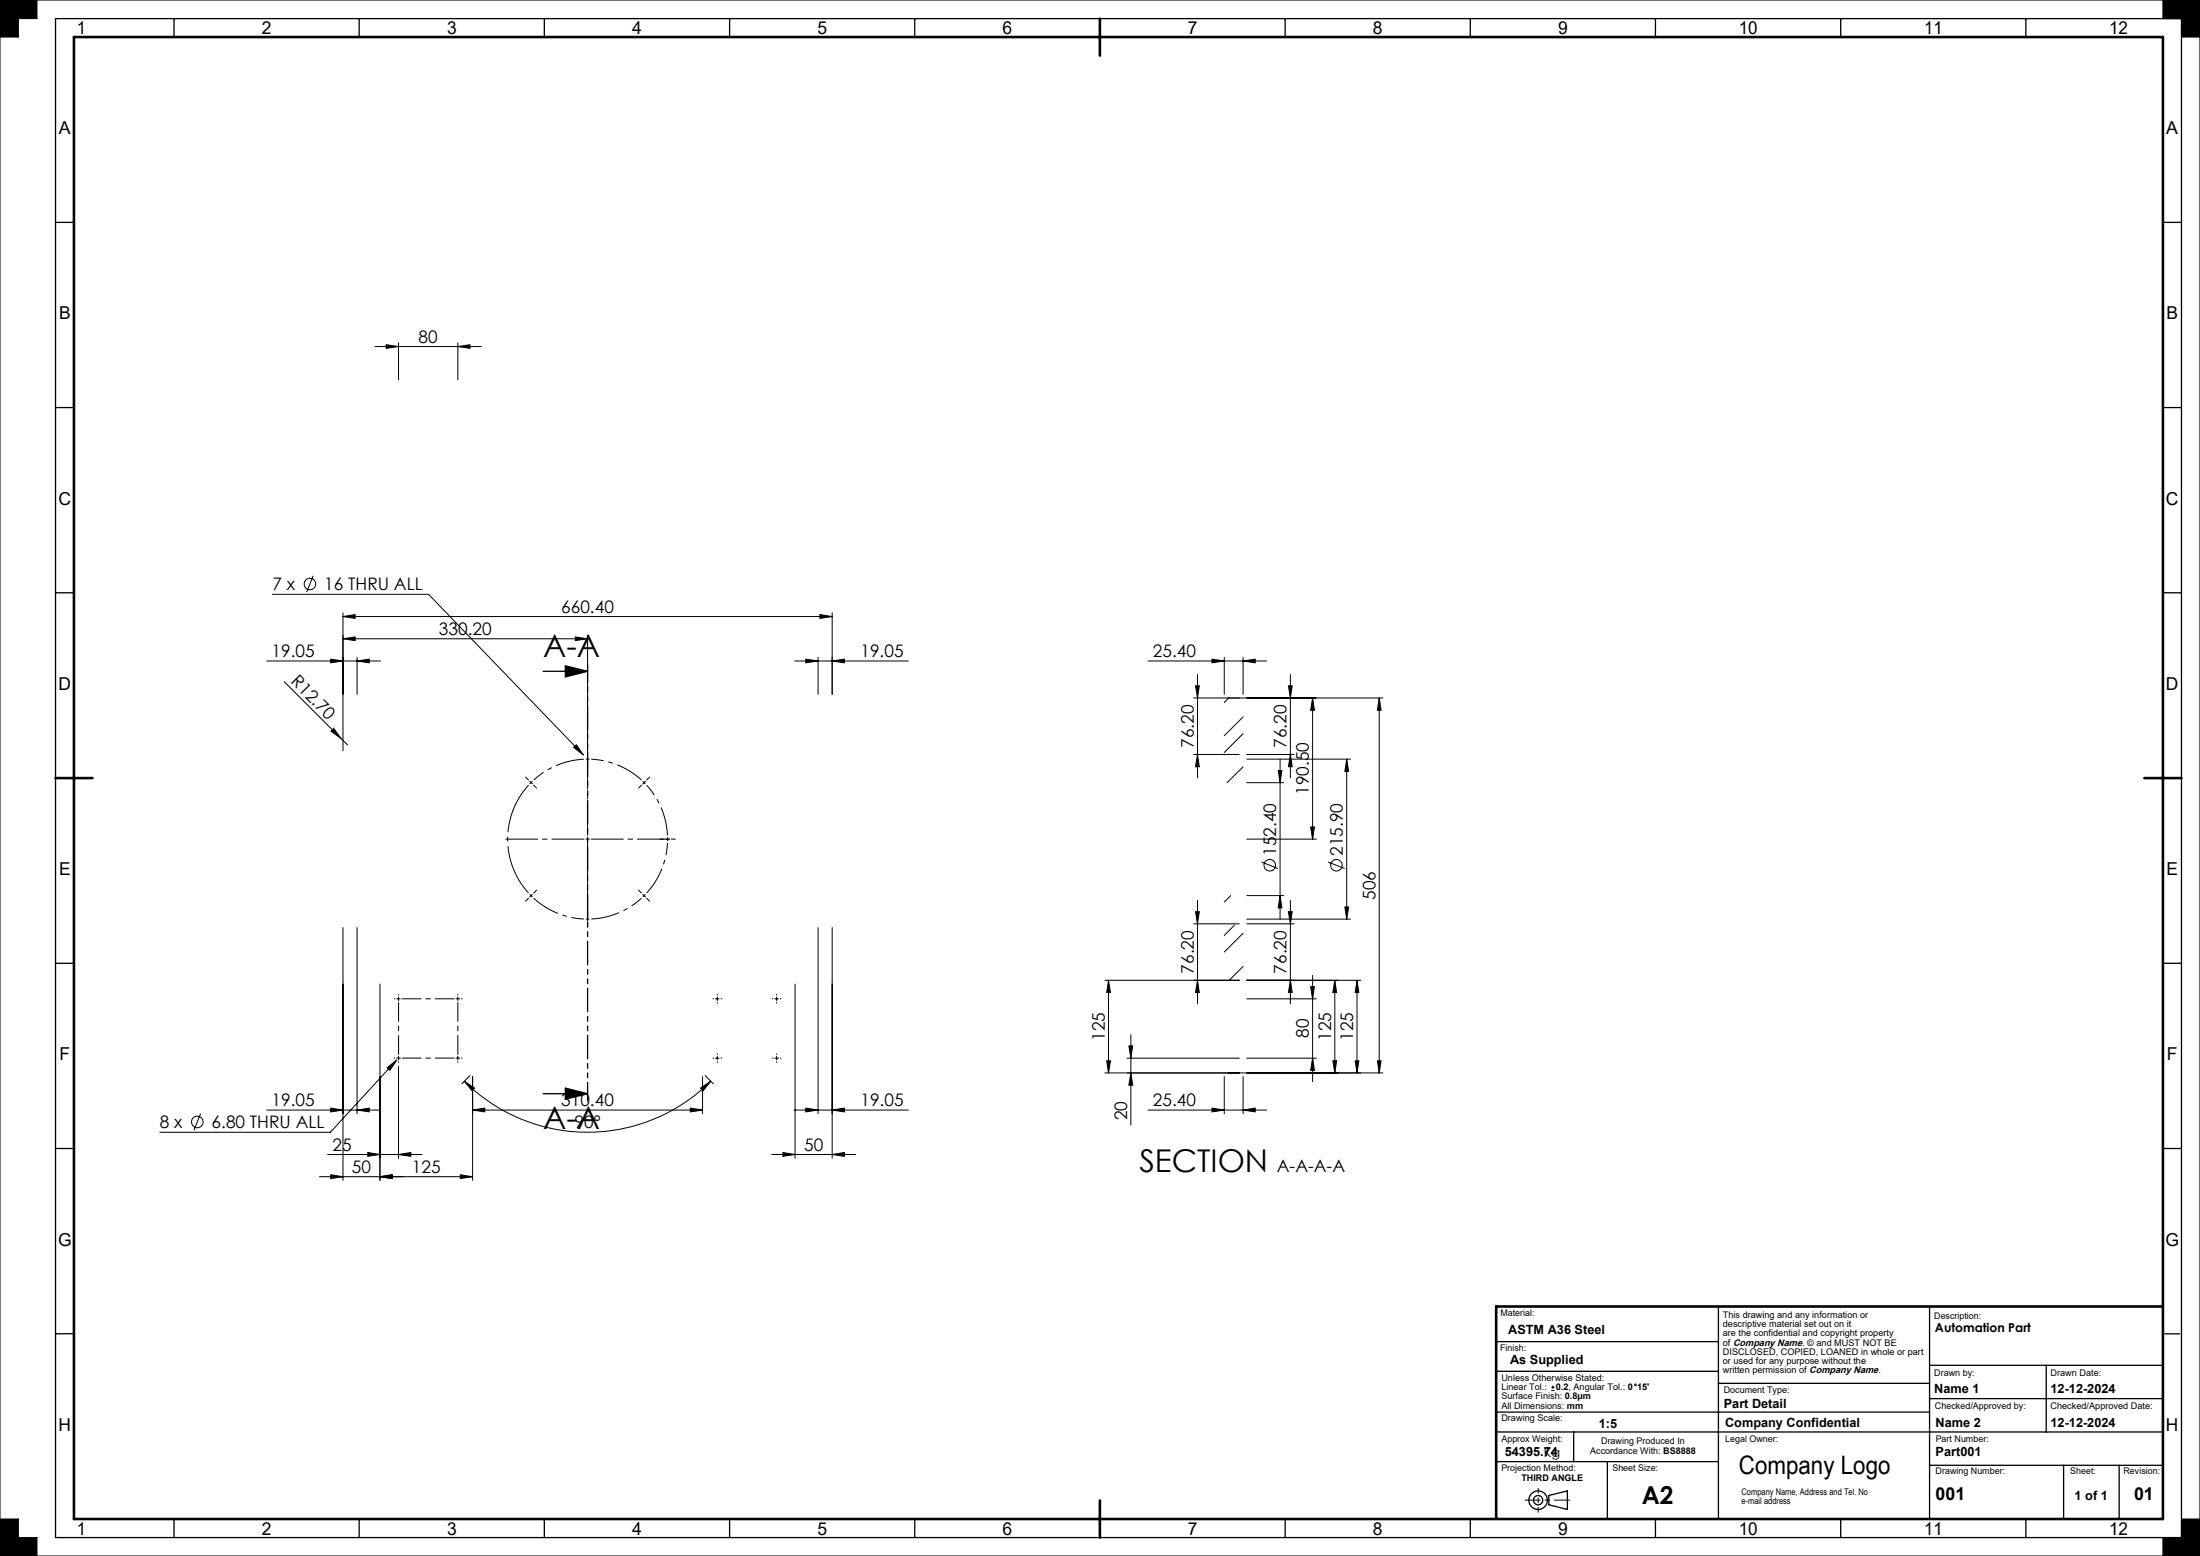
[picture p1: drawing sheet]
<svg xmlns="http://www.w3.org/2000/svg" width="594mm" height="420mm" viewBox="0 0 594 420" stroke-linecap="round" stroke-linejoin="round" font-family="sans-serif">
<g fill="none" stroke="#000" stroke-width=".35">
<path d="M15 5h574v410h-574zM47 5v5M97 5v5M147 5v5M197 5v5M247 5v5M347 5v5M397 5v5M447 5v5M497 5v5M547 5v5M15 60h5"/>
<path d="M584 60h5M15 110h5M584 110h5M15 160h5M152.6 179.7l6 1.5-6 1.5zM584 160h5M146.6 181.2h12M15 260h5M584 260h5M146.6 295.2h12M152.6 293.7l6 1.5-6 1.5zM15 310h5"/>
<path d="M584 310h5M20 360h-5M464 352.7v57M521 352.7v57M404 362.1h60M404 370.2h60M464 373.4h57M521 377.5h63M521 368.5h63M552.5 368.5v18M584.4 360h4.1M404 381.2h117"/>
<path d="M404 394.5h60M404 386.5h180M424.9 386.5v8M434 394.5v15.2M521 395.5h63M557.2 395.5v14.5M572.2 395.5v14.5M47 410v5M97 410v5M147 410v5M197 410v5M247 410v5"/>
<path d="M347 410v5M397 410v5M418.2 403.7l5-1.3v5l-5-1.2zM447 410v5M497 410v5M547 410v5"/>
<circle cx="415.3" cy="404.9" r="1.25"/>
<circle cx="415.3" cy="404.9" r="2.5"/>
</g>
<path d="M411.8 404.9h12" fill="none" stroke="#000" stroke-width=".27" stroke-dasharray="15.2 1.3 1.3 1.3" stroke-dashoffset="11.1"/>
<path d="M415.3 401.7v6.5" fill="none" stroke="#000" stroke-width=".27" stroke-dasharray="15.2 1.3 1.3 1.3" stroke-dashoffset="13.9"/>
<g fill="none" stroke="#000" stroke-width=".27">
<path d="M0 0h594v420h-594zM10 0v5h-5v5h-5M584 0v5h5v5h5M101.2 93.5h28.8M104.3 93l3.3 .5-3.3 .5zM107.6 92.6v9.9M123.6 93.5l3.3-.5v1zM123.6 92.6v9.9M84.6 155.4l-1.8 4.5M72 178.4h30.8M73.6 160.4h42.1l41.8 43.4M89.3 177.9l3.3 .5-3.3 .5z"/>
<path d="M92.6 166.4l3.3-.5v1zM92.6 165.4v37.3M92.6 166.4h132.1M92.6 172.4l3.3-.5v1zM92.6 172.4h66M96.4 178.4l3.3-.5v1zM96.4 177.4v10M155.3 171.9l3.3 .5-3.3 .5zM158.6 171.4v32M214.5 178.4h30.8M217.6 177.9l3.3 .5-3.3 .5zM220.9 177.4v10"/>
<path d="M221.4 165.9l3.3 .5-3.3 .5zM224.7 165.4v22M224.7 178.4l3.3-.5v1zM310 178.4h32M327.2 177.9l3.4 .5-3.4 .5zM330.6 177.4v10M335.6 178.4l3.3-.5v1zM335.6 177.4v10M76.7 184l15.4 15.3M89.4 197.4l.7-.8 2 2.7zM92.1 199.3l1.8 1.8M322.8 185.1h1l-.5 3.3z"/>
<path d="M323.3 182.1v27.9M331.8 188.4l-1.2 1.2M335.6 193.5l-5 5.1M335.6 198l-5 5.1M347.9 185.1h1l-.5 3.3zM348.4 182.1v27.9M354.4 188.4l.5 3.3h-1zM354.4 188.4v38.1M372.4 188.4l.5 3.3h-1zM372.4 188.4v101.2M373.4 188.4h-51.1M154.9 201.7l.7-.7 1.9 2.8z"/>
<path d="M173.5 210.9l.4 .4M173.9 211.3l.3 .3M173.9 211.3l-.4 .3M174.3 210.9l-.4 .4M322.3 203.6h12.3M323.3 203.6l.5 3.4h-1zM335.6 207l-4.3 4.3M336.6 204.9h28M336.6 203.6h12.8M336.6 211.3h10M345.1 208h1l-.5 3.3zM345.6 204.9v43.2"/>
<path d="M348.4 203.6l.5 3.4h-1zM363.6 204.9l.5 3.3h-1zM363.6 204.9v43.2M336.6 226.5h18.8M340.6 232.7l4.5 1.7M353.9 223.2h1l-.5 3.3zM358.6 232.7l4.4 1.7M92.6 250.4v68.2M96.4 250.4v50.2M220.9 250.4v50.2M224.7 250.4v62.2M322.3 249.4h12.3"/>
<path d="M322.8 246.1h1l-.5 3.3zM323.3 243v28M332.3 241.7l-1.7 1.8M333.3 249.7l-2.7 2.8M335.6 251.9l-5 5.1M336.6 249.4h12.8M336.6 248.1h28M336.6 241.7h10M345.6 241.7l.5 3.4h-1zM347.9 246.1h1l-.5 3.3zM348.4 243v28M363.1 244.8h1l-.5 3.3z"/>
<path d="M102.6 265.6v53M107.1 269.6h1M107.6 269.1v1M193.2 269.6h1M193.7 269.1v1M209.2 269.6h1M209.7 269.1v1M214.7 265.6v47M298.3 264.6h36.3M299.3 264.6l.5 3.3h-1zM299.3 264.6v25M305.3 279.3v24.4"/>
<path d="M323.3 264.6l.5 3.3h-1zM335.6 260.9l-3.7 3.7M336.6 264.6h30.8M336.6 269.6h18.8M348.4 264.6l.5 3.3h-1zM353.9 266.3h1l-.5 3.3zM354.4 263.3v28.7M360.4 264.6l.5 3.3h-1zM360.4 264.6v25M366.4 264.6l.5 3.3h-1zM366.4 264.6v25M72 299.6h30.8"/>
<path d="M89.3 299.1l3.3 .5-3.3 .5zM96.4 299.6l3.3-.5v1zM104.5 288.2l2.6-2.1-1.8 2.8zM107.1 286.1l-17.9 19.5h-46.1M107.6 287.8v24.8M125.4 291.8l2.7 1.9-.6 .7zM125.4 291.8a47 47 0 0 0 66.5 0M126.9 290.3l-2.2 2.2M127.6 299.6l3.3-.5v1zM127.6 299.6h62.1M127.6 290.6v28M186.4 299.1l3.3 .5-3.3 .5z"/>
<path d="M189.1 293.7l2.8-1.9-2.1 2.6zM189.7 290.6v10M190.4 290.3l2.2 2.2M193.2 285.6h1M193.7 285.1v1M209.2 285.6h1M209.7 285.1v1M214.5 299.6h30.8M217.6 299.1l3.3 .5-3.3 .5zM224.7 299.6l3.3-.5v1zM298.3 289.6h75.1M298.8 286.3h1l-.5 3.3z"/>
<path d="M304.3 285.6h30.3M304.8 282.3h1l-.5 3.3zM305.3 289.6l.5 3.3h-1zM310 299.6h32M327.2 299.1l3.4 .5-3.4 .5zM330.6 290.6v10M335.6 299.6l3.3-.5v1zM335.6 290.6v10M336.6 285.6h18.8M354.4 285.6l.5 3.3h-1zM359.9 286.3h1l-.5 3.3zM365.9 286.3h1l-.5 3.3z"/>
<path d="M371.9 286.3h1l-.5 3.3zM54.2 300.6l-1.8 4.5M88.5 311.6h25.4M89.3 317.1l3.3 .5-3.3 .5zM99.3 311.1l3.3 .5-3.3 .5zM102.6 317.6l3.3-.5v1zM107.6 311.6l3.3-.5v1zM124.3 317.1l3.3 .5-3.3 .5zM127.6 317.6h-41.3M208.3 311.6h22.7M211.4 311.1l3.3 .5-3.3 .5zM224.7 311.6l3.3-.5v1z"/>
<path d="M418.9 375.3h.8M418.9 374.5h.8M419.3 374v.9M0 410h5v5h5v5M594 410h-5v5h-5v5"/>
<circle cx="83.7" cy="157.6" r="1.55"/>
<circle cx="342.8" cy="233.6" r="1.56"/>
<circle cx="360.8" cy="233.6" r="1.56"/>
<circle cx="53.3" cy="302.8" r="1.55"/>
<circle cx="441.6" cy="373.8" r=".22"/>
</g>
<path d="M20 10h564v400h-564zM297 5v10M15 210h10M579 210h10M584 352.7h-180v57M297 405v10" fill="none" stroke="#000" stroke-width=".7"/>
<path d="M0 0v8h5v-3h5v-5zM0 8v2h5v-2zM0 413v7h10v-5h-5v-2zM0 410v3h5v-3zM589 410v3h5v-3zM584 415v5h10v-7h-5v2zM584 0v5h5v3h5v-8zM589 8v2h5v-2z" fill-rule="evenodd" fill="#000"/>
<path d="M143.4 211.2l-.4 .4M143.4 211.2l.3-.3M158.7 204.9h-.5M158.7 204.9h.5M180.2 226.5v-.5M180.2 226.5v.5M143.4 241.8l.3 .3M143.4 241.8l-.4-.4M158.7 248.1h.5M158.7 248.1h-.5M173.9 241.8l.4-.4M173.9 241.8l-.3 .3" fill="none" stroke="#000" stroke-width=".27" stroke-dasharray="15.2 1.3 1.3 1.3" stroke-linecap="butt"/>
<path d="M157.7 204.9a21.6 21.6 0 0 0-13.6 5.6M173.2 210.5a21.6 21.6 0 0 0-13.5-5.6M180.2 225.5a21.6 21.6 0 0 0-5.6-13.5M144.1 242.5a21.6 21.6 0 0 0 13.6 5.6M159.7 248.1a21.6 21.6 0 0 0 13.5-5.6M174.6 241a21.6 21.6 0 0 0 5.6-13.5" fill="none" stroke="#000" stroke-width=".27" stroke-dasharray="15.2 1.3 1.3 1.3" stroke-dashoffset="7.5" stroke-linecap="butt"/>
<path d="M142.7 212a21.6 21.6 0 0 0 0 29" fill="none" stroke="#000" stroke-width=".27" stroke-dasharray="15.2 1.3 1.3 1.3" stroke-dashoffset="1.2" stroke-linecap="butt"/>
<g fill="none" stroke="#000" stroke-width=".27" stroke-dasharray="15.2 1.3 1.3 1.3">
<path d="M142.7 210.5l-.8-.8M143.4 211.2l-.4-.3M143.4 211.2l.3 .4M144.1 211.9l.8 .8M158.7 204.9v-.5M158.7 204.9v.5M158.7 203.9v-1.1M158.7 205.9v1.1M173.2 211.9l-.8 .8M174.6 210.5l.8-.8M158.7 226.5v-.5M158.7 226.5h-.5"/>
<path d="M158.7 226.5v.5M158.7 226.5h.5M179.2 226.5h-1.1M180.2 226.5h.5M180.2 226.5h-.5M181.2 226.5h1.1M142.7 242.5l-.8 .8M143.4 241.8l-.4 .3M143.4 241.8l.3-.4M144.1 241.1l.8-.8M158.7 248.1v.5M158.7 248.1v-.5"/>
<path d="M158.7 249.1v1.1M158.7 247.1v-1.1M173.2 241.1l-.8-.8M173.9 241.8l.4 .3M173.9 241.8l-.3-.4M174.6 242.5l.8 .8M106.6 269.6h-.2M107.6 268.6v-.2M123.6 269.6v-.5M123.6 269.6h-.5M123.6 269.6v.5M123.6 269.6h.5"/>
<path d="M123.6 268.6v-.2M124.6 269.6h.2M192.7 269.6h-.2M193.7 268.6v-.2M193.7 270.6v.2M194.7 269.6h.2M208.7 269.6h-.2M209.7 268.6v-.2M209.7 270.6v.2M210.7 269.6h.2M106.6 285.6h-.2M107.6 285.6v-.5"/>
<path d="M107.6 285.6h-.5M107.6 285.6v.5M107.6 285.6h.5M107.6 286.6v.2M123.6 285.6v-.5M123.6 285.6h-.5M123.6 285.6v.5M123.6 285.6h.5M123.6 286.6v.2M124.6 285.6h.2M192.7 285.6h-.2M193.7 284.6v-.2"/>
<path d="M193.7 286.6v.2M194.7 285.6h.2M208.7 285.6h-.2M209.7 284.6v-.2M209.7 286.6v.2M210.7 285.6h.2"/>
</g>
<path d="M108.6 269.6h14M107.6 284.6v-14M108.6 285.6h14M123.6 284.6v-14" fill="none" stroke="#000" stroke-width=".27" stroke-dasharray="15.2 1.3 1.3 1.3" stroke-dashoffset="10.1"/>
<path d="M157.7 226.5h-21.1M158.7 225.5v-21.1M158.7 227.5v21.1M159.7 226.5h21.1" fill="none" stroke="#000" stroke-width=".27" stroke-dasharray="15.2 1.3 1.3 1.3" stroke-dashoffset="6.6"/>
<path d="M158.7 297.2v-118" fill="none" stroke="#000" stroke-width=".35" stroke-dasharray="6.3 1.3 1.3 1.3 1.3 1.3" stroke-dashoffset="1.3"/>
<g fill="#000">
<path d="M89.4 197.4l.7-.8 2 2.7z"/>
<path d="M92.6 166.4l3.3-.5v1zM221.4 165.9l3.3 .5-3.3 .5zM89.3 177.9l3.3 .5-3.3 .5zM96.4 178.4l3.3-.5v1zM89.3 317.1l3.3 .5-3.3 .5zM102.6 317.6l3.3-.5v1zM89.3 299.1l3.3 .5-3.3 .5zM96.4 299.6l3.3-.5v1zM104.5 288.2l.8 .7 1.8-2.8zM154.9 201.7l2.6 2.1-1.9-2.8zM104.3 93l3.3 .5-3.3 .5zM123.6 93.5l3.3-.5v1z"/>
<path d="M155.3 171.9l3.3 .5-3.3 .5zM92.6 172.4l3.3-.5v1zM124.3 317.1l3.3 .5-3.3 .5zM102.6 317.6l3.3-.5v1zM224.7 178.4l3.3-.5v1zM217.6 177.9l3.3 .5-3.3 .5zM224.7 311.6l3.3-.5v1zM211.4 311.1l3.3 .5-3.3 .5zM224.7 299.6l3.3-.5v1zM217.6 299.1l3.3 .5-3.3 .5zM107.6 311.6l3.3-.5v1zM99.3 311.1l3.3 .5-3.3 .5z"/>
<path d="M327.2 177.9l3.4 .5-3.4 .5zM335.6 178.4l3.3-.5v1z"/>
<path d="M347.9 185.1h1l-.5 3.3zM348.4 203.6l.5 3.4h-1zM322.8 185.1h1l-.5 3.3zM323.3 203.6l.5 3.4h-1z"/>
<path d="M345.6 241.7l.5 3.4h-1zM345.1 208h1l-.5 3.3z"/>
<path d="M363.1 244.8h1l-.5 3.3zM363.6 204.9l.5 3.3h-1z"/>
<path d="M366.4 264.6l.5 3.3h-1zM365.9 286.3h1l-.5 3.3zM304.8 282.3h1l-.5 3.3zM305.3 289.6l.5 3.3h-1z"/>
<path d="M125.4 291.8l2.7 1.9-.6 .7zM189.1 293.7l2.8-1.9-2.1 2.6z"/>
<path d="M127.6 299.6l3.3-.5v1zM186.4 299.1l3.3 .5-3.3 .5z"/>
<path d="M152.6 293.7l6 1.5-6 1.5zM152.6 179.7l6 1.5-6 1.5z"/>
<path d="M335.6 299.6l3.3-.5v1zM327.2 299.1l3.4 .5-3.4 .5z"/>
<path d="M371.9 286.3h1l-.5 3.3zM372.4 188.4l.5 3.3h-1zM298.8 286.3h1l-.5 3.3zM299.3 264.6l.5 3.3h-1zM323.3 264.6l.5 3.3h-1zM322.8 246.1h1l-.5 3.3zM353.9 223.2h1l-.5 3.3zM354.4 188.4l.5 3.3h-1zM359.9 286.3h1l-.5 3.3zM360.4 264.6l.5 3.3h-1zM348.4 264.6l.5 3.3h-1zM347.9 246.1h1l-.5 3.3zM354.4 285.6l.5 3.3h-1zM353.9 266.3h1l-.5 3.3z"/>
</g>
<g font-size="8.5">
<text x="146.7" y="177.5">A-A</text>
<text x="146.7" y="304.7">A-A</text>
<text x="307.6" y="316.4">SECTION</text>
</g>
<text font-size="6.9" x="469.5" y="397.9">Company Logo</text>
<text font-size="6.7" x="443.3" y="406">A2</text>
<g font-size="4.8">
<text x="20.8" y="9.2">1</text>
<text x="70.7" y="9.2">2</text>
<text x="120.7" y="9.2">3</text>
<text x="170.7" y="9.2">4</text>
<text x="220.7" y="9.2">5</text>
<text x="270.7" y="9.2">6</text>
<text x="320.7" y="9.2">7</text>
<text x="370.7" y="9.2">8</text>
<text x="420.7" y="9.2">9</text>
<text x="469.4" y="9.2">10</text>
<text x="519.5" y="9.2">11</text>
<text x="569.4" y="9.2">12</text>
<text x="15.9" y="36.2">A</text>
<text x="584.9" y="36.2">A</text>
<text x="15.9" y="86.2">B</text>
<text x="584.9" y="86.2">B</text>
<text x="15.8" y="136.2">C</text>
<text x="584.8" y="136.2">C</text>
<text x="15.8" y="186.2">D</text>
<text x="584.8" y="186.2">D</text>
<text x="15.9" y="236.2">E</text>
<text x="584.9" y="236.2">E</text>
<text x="16.1" y="286.2">F</text>
<text x="585.1" y="286.2">F</text>
<text x="15.7" y="336.2">G</text>
<text x="584.7" y="336.2">G</text>
<text x="15.8" y="386.2">H</text>
<text x="584.8" y="386.2">H</text>
<text x="522.6" y="404.9">001</text>
<text x="576.2" y="405">01</text>
<text x="20.8" y="414.2">1</text>
<text x="70.7" y="414.2">2</text>
<text x="120.7" y="414.2">3</text>
<text x="170.7" y="414.2">4</text>
<text x="220.7" y="414.2">5</text>
<text x="270.7" y="414.2">6</text>
<text x="320.7" y="414.2">7</text>
<text x="370.7" y="414.2">8</text>
<text x="420.7" y="414.2">9</text>
<text x="469.4" y="414.2">10</text>
<text x="519.5" y="414.2">11</text>
<text x="569.4" y="414.2">12</text>
</g>
<g font-size="4.7">
<text x="113" y="92.5">80</text>
<text x="73.6" y="159.3">7 x</text>
<text x="87.6" y="159.3">16 THRU ALL</text>
<text x="151.5" y="165.4">660.40</text>
<text x="118.5" y="171.4">330.20</text>
<text x="73.3" y="177.4">19.05</text>
<text x="232.3" y="177.4">19.05</text>
<text x="311.3" y="177.4">25.40</text>
<text x="78.4" y="184.2" transform="rotate(45 78.4 184.2)">R12.70</text>
<text x="322.3" y="201.8" transform="rotate(-90 322.3 201.8)">76.20</text>
<text x="347.4" y="201.8" transform="rotate(-90 347.4 201.8)">76.20</text>
<text x="353.4" y="214.6" transform="rotate(-90 353.4 214.6)">190.50</text>
<text x="344.6" y="231" transform="rotate(-90 344.6 231)">152.40</text>
<text x="362.6" y="231" transform="rotate(-90 362.6 231)">215.90</text>
<text x="371.4" y="242.9" transform="rotate(-90 371.4 242.9)">506</text>
<text x="322.3" y="262.8" transform="rotate(-90 322.3 262.8)">76.20</text>
<text x="347.4" y="262.8" transform="rotate(-90 347.4 262.8)">76.20</text>
<text x="298.3" y="281" transform="rotate(-90 298.3 281)">125</text>
<text x="353.4" y="280.2" transform="rotate(-90 353.4 280.2)">80</text>
<text x="359.4" y="281" transform="rotate(-90 359.4 281)">125</text>
<text x="365.4" y="281" transform="rotate(-90 365.4 281)">125</text>
<text x="73.3" y="298.6">19.05</text>
<text x="151.5" y="298.6">310.40</text>
<text x="232.3" y="298.6">19.05</text>
<text x="311.3" y="298.6">25.40</text>
<text x="43.2" y="304.5">8 x</text>
<text x="57.1" y="304.5">6.80 THRU ALL</text>
<text x="155.1" y="304.6">90°</text>
<text x="304.3" y="302.4" transform="rotate(-90 304.3 302.4)">20</text>
<text x="89.8" y="310.6">25</text>
<text x="217.1" y="310.6">50</text>
<text x="95" y="316.6">50</text>
<text x="111.2" y="316.6">125</text>
<text x="344.7" y="316.4">A-A-A-A</text>
</g>
<text font-size="3.5" x="416.8" y="393.2">Kg</text>
<g font-size="3.4">
<text x="407.2" y="360">ASTM A36 Steel</text>
<text x="407.7" y="368.1">As Supplied</text>
<text x="522.3" y="375.9">Name 1</text>
<text x="553.6" y="375.9">12-12-2024</text>
<text x="465.4" y="380.2">Part Detail</text>
<text x="431.7" y="385.3">1:5</text>
<text x="465.8" y="385.2">Company Confidential</text>
<text x="522.6" y="385.2">Name 2</text>
<text x="553.6" y="385.2">12-12-2024</text>
<text x="406.3" y="393">54395.74</text>
<text x="522.6" y="393.1">Part001</text>
<text x="560.2" y="404.9">1 of 1</text>
</g>
<text font-size="3.3" x="522.4" y="359.6">Automation Part</text>
<g font-size="2.5">
<text x="405.1" y="355.3">Material:</text>
<text x="465.2" y="355.8">This drawing and any information or</text>
<text x="465.2" y="358.2">descriptive material set out on it</text>
<text x="522.3" y="356">Description:</text>
<text x="405.1" y="364.7">Finish:</text>
<text x="465.2" y="360.7">are the confidential and copyright property</text>
<text x="465.2" y="363.2">of Company Name. © and MUST NOT BE</text>
<text x="465.2" y="365.7">DISCLOSED, COPIED, LOANED in whole or part</text>
<text x="465.2" y="368.1">or used for any purpose without the</text>
<text x="465.2" y="370.6">written permission of Company Name.</text>
<text x="522.3" y="371.5">Drawn by:</text>
<text x="553.6" y="371.5">Drawn Date:</text>
<text x="405.4" y="372.8">Unless Otherwise Stated:</text>
<text x="405.4" y="375.3">Linear Tol.:</text>
<text x="405.4" y="377.7">Surface Finish: 0.8µm</text>
<text x="420.1" y="375.3">0.2, Angular Tol.: 0</text>
<text x="442" y="375.3">15'</text>
<text x="465.4" y="375.9">Document Type:</text>
<text x="405.4" y="383.6">Drawing Scale:</text>
<text x="405.4" y="380.2">All Dimensions: mm</text>
<text x="522.4" y="380.2">Checked/Approved by:</text>
<text x="553.6" y="380.2">Checked/Approved Date:</text>
<text x="405.4" y="389.2">Approx Weight:</text>
<text x="432.3" y="389.7">Drawing Produced In</text>
<text x="465.8" y="389.2">Legal Owner:</text>
<text x="522.6" y="389.2">Part Number:</text>
<text x="429.4" y="392.5">Accordance With: BS8888</text>
<text x="405.4" y="397.1">Projection Method:</text>
<text x="410.8" y="399.9">THIRD ANGLE</text>
<text x="435.3" y="397">Sheet Size:</text>
<text x="522.6" y="397.9">Drawing Number:</text>
<text x="558.9" y="397.9">Sheet:</text>
<text x="573.4" y="397.9">Revision:</text>
<text x="470.2" y="403.6">Company Name, Address and Tel. No</text>
<text x="470.2" y="406">e-mail address</text>
</g>
</svg>
